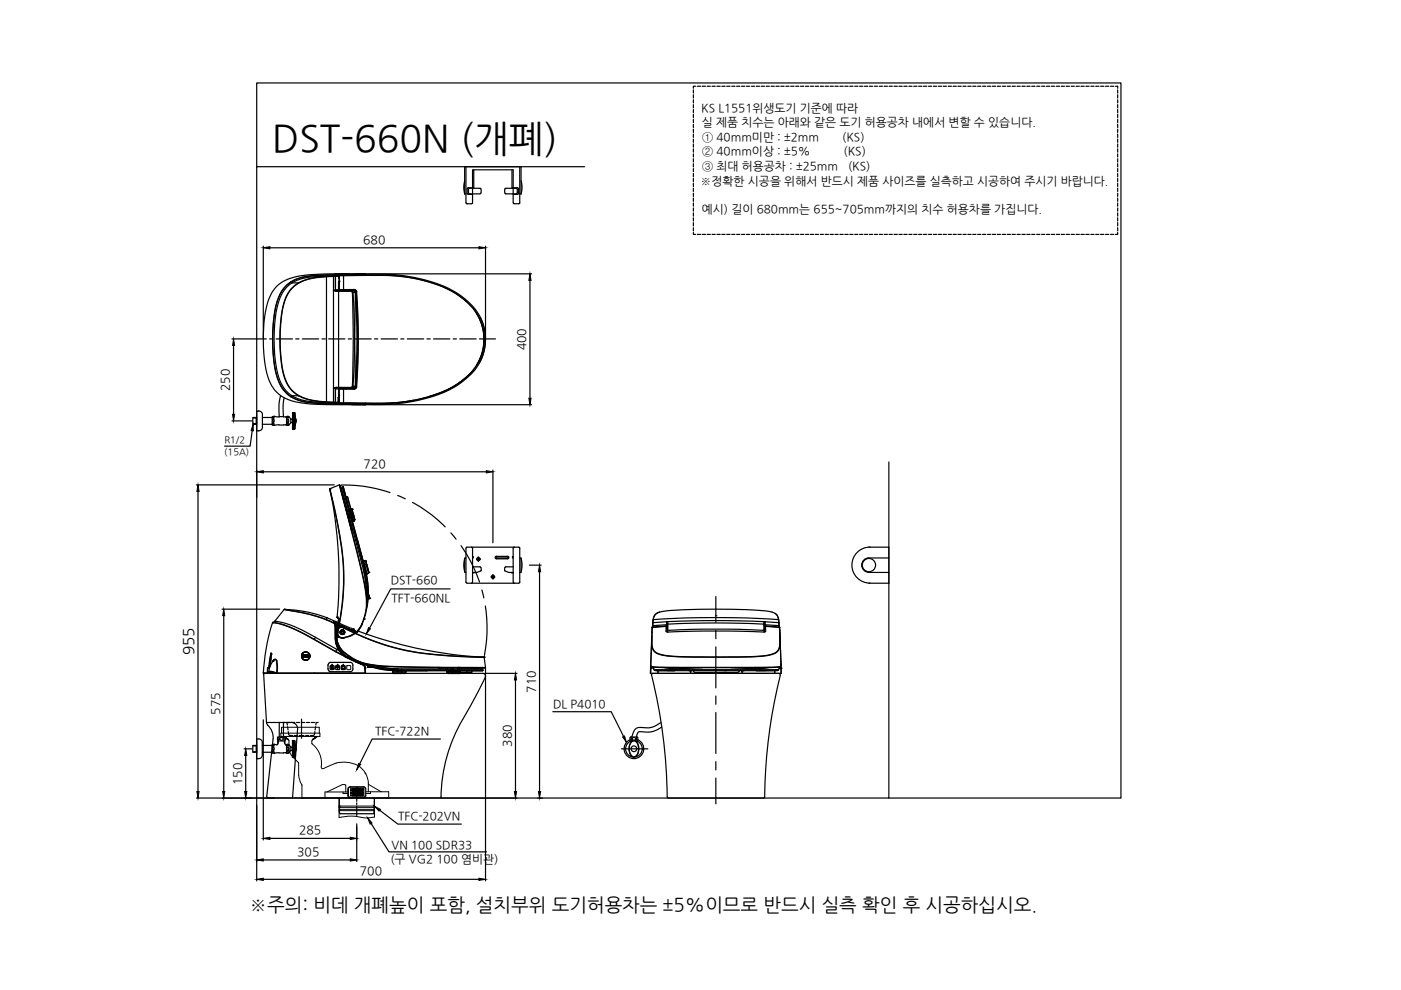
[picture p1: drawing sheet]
<svg xmlns="http://www.w3.org/2000/svg" width="297mm" height="210mm" viewBox="0 0 297 210" stroke-linecap="round" stroke-linejoin="round" font-family="sans-serif">
<!-- layer: 0 -->
<g fill="none" stroke="#000" stroke-width=".25">
<path d="M55.8 52.2v19.6M57.2 52.5h44.3M75.3 58.1h37.4M102.9 52.2v19.6M112.4 59.5v24.9M49.2 71.9h5.3M49.5 73.3v14.5M49.2 89.2h4.3M53.5 91.3l-.5 3.3h-5.4M54.4 99.7v5.8M74.6 85.8h38.1M104.5 99.7v15.4"/>
<path d="M41.6 102.8h29.3M42 104.2v63.6M55.8 100h47.3M72.4 102.8a29.6 29.6 0 0 1 10.3 1.6M84.3 105.1l1.6 .6M87.5 106.5l1.5 .9a29 29 0 0 1 5.4 4.3M95.6 113l1.1 1.3M97.8 115.7l.3 .5a30.9 30.9 0 0 1 3.6 7.2M112.3 119.8h2.4M47.1 129.2h12.2M47.4 130.5v37.3M72.2 133.8v.5"/>
<path d="M72.2 133.7a.5 .5 0 0 0 .1 .7 .5 .5 0 0 0 .7-.1M72.2 133.7a.5 .5 0 0 1 .7-.1 .5 .5 0 0 1 .1 .7M72.3 133.8v.5M72.3 134.1l.3 .2 .2-.2M72.3 134l.3-.2 .2 .2M72.4 133.8v.5M72.4 134.3l.2 .1 .2-.1M72.4 133.8l.2-.1 .2 .1M72.5 133.8l-.2 .3 .3 .2M72.6 133.8l-.3 .1M72.6 133.8l.3 .2-.2 .3M72.7 133.6l-.5 .1"/>
<path d="M72.7 133.8h-.1M72.8 133.8v.5M72.9 134.2l-.5 .1M72.9 134.4l-.4 .1M73 133.8v.2M73 134v.3M95.4 124.9h-12.6l-4.5 8.3M102.2 125.1l.4 1.7M102.9 128.5l.3 2.5a29.3 29.3 0 0 1-.5 8M114.4 121.2v46.6M151.8 126.5v5.4M151.8 133.7v1.7"/>
<path d="M151.8 137.2v8.6M51.8 158.8h1.7M55.8 152.6v25.5M55.9 143.1l.6 10.1h5.2a1.39 1.39 0 0 1 1.4 1.5l-1.1 14.5M56.2 142.8h46.1M56.5 153.2l.1 .2a4.3 4.3 0 0 1 1.3 3.3l-1.4 12.3 .3 .2M61.2 155.7l.3 .3M63.9 152.5v.6M63.9 153.2v.1M63.9 153.4v.5M63.9 154v.1M63.9 154.2v.5"/>
<path d="M63.9 154.9v.1M63.9 155.1v.5M63.9 155.7v.1M63.9 155.9v.6M66.7 155.7l-.4 .3M98.1 152.6a34.5 34.5 0 0 0-4.7 16.5l-.1 .1M102.3 142.7l.5 .3 .1 .7-4.8 8.9M102.8 142.8h6.8M102.9 141.6v45.2M109.3 144.2v23.6M138.1 143.2a115.7 115.7 0 0 1 3.4 25.9l.2 .1M138.5 142.8l-.3 .1-.1 .3"/>
<path d="M140.2 153.2a5.3 5.3 0 0 1-4.7 1 1.54 1.54 0 0 0-1.4 1.5l-.2 .6M140.3 154.2a6.3 6.3 0 0 1-4.8 1l-.3 .3-.3 .8M151.8 147.6v1.7M151.8 151.1v8.6M165.4 143.2a115.8 115.8 0 0 0-3.3 25.9l-20.4 .1M52.1 160.2v7.6M54.4 169.3v17.5M57.2 177.8h17.1M71.9 169.2v1.7h.2M72.1 171.9h-.2l.2 .6h7.1l.1-.5-.1-.1M72.1 171.2h-.2v.4h.2M75.6 174.7v8"/>
<path d="M79.2 171.2h.1l.1 .4h-.2M79.4 169.2l-.1 1.7h-.1M80.5 171.8l3.9 2.9h13.4M93.3 169.2h-51.7M93.5 169.2h16.1M114 169.2h1M151.8 161.5v1.7M151.8 165v5.4M55.8 182.3h18.5M55.8 186.4h45.7"/>
<circle cx="72.6" cy="134" r=".41"/>
<circle cx="72.6" cy="134" r=".33"/>
<circle cx="72.6" cy="134" r=".5"/>
<circle cx="72.6" cy="134" r=".48"/>
<circle cx="75.7" cy="167.4" r=".41"/>
</g>
<g fill="#000" stroke="#000" stroke-width=".21">
<path d="M55.8 52.5l1.4-.2v.5zM101.5 52.3l1.4 .2-1.4 .3zM112.4 58.1l.2 1.4h-.5zM49.5 71.9l.2 1.4h-.4zM49.3 87.8h.4l-.2 1.4zM53.7 90v1.4l-.5-.1zM54.4 100l1.4-.2v.5zM103.1 99.8l1.4 .2-1.4 .3zM112.1 84.4h.5l-.2 1.4zM42 102.8l.2 1.4h-.5zM47.4 129.2l.3 1.3h-.5zM78.1 133.1l.4 .2-.8 1.1z"/>
<path d="M114.4 119.8l.2 1.4h-.4zM109.3 142.8l.2 1.4h-.4zM41.7 167.8h.5l-.2 1.4zM47.2 167.8h.5l-.3 1.4zM51.9 167.8h.4l-.2 1.4zM52.1 158.8l.2 1.4h-.4zM55.8 177.8l1.4-.3v.5zM74.3 177.5l1.3 .3-1.3 .2zM79.4 170.9l1.3 .7-.3 .4zM109.1 167.8h.4l-.2 1.4zM114.2 167.8h.4l-.2 1.4zM54.4 182.3l1.4-.2v.5z"/>
<path d="M54.4 186.4l1.4-.2v.5zM74.3 182.1l1.3 .2-1.3 .3zM101.5 186.2l1.4 .2-1.4 .3z"/>
</g>
<!-- layer: 4 -->
<g fill="none" stroke="#000" stroke-width=".25">
<path d="M98.5 38.3l-.2 1.4 .2 1.4M98.8 35.3v7.7l.2 .2h1l.2-.2v-7h8.6v7l.2 .2 1.1-.1 .1-7.8M100.4 36v3.8l-1.3 .1-.1 1.1M108.5 36v3.8l1.4 .1v1.1M110.5 38.3l.2 1.4-.2 1.4M98.5 41.1v-5.8h12v5.8M98.5 41.1h.3M99.1 41l.2 .2M99.3 41.2h.9M99.3 40.9v-.8l.2-.2h2.3l.2 .4-.1 .7-.1 .1M99.3 40.9l.2 .2M99.5 41.1h2.3"/>
<path d="M107.2 41.1h2.3M108.8 41.2h.9M109.7 40.9l-.1-.9-2.4-.1-.1 .1-.1 .7 .2 .4M109.7 40.9l-.2 .2M109.9 41l-.2 .2M110.2 41.1h.3M53.6 88.6v1.3M54.3 88.5v1.5M54.4 90l-.8-.1 .8 .1M54.4 88.5l-.8 .1 .8-.1M54.4 88.6v1.3M54.8 87.2h-.4v4.1h.4"/>
<path d="M54.9 87.1h.1M54.9 91.3h.1M54.9 87.1a.74 .74 0 0 1 .7 .8l.1 2.7a.77 .77 0 0 1-.8 .7M55.6 88.5h2.1M55.6 90h2.1M57.7 90h.1M57.7 90.1l.3 .1 1.2-.1M57.8 90.1l.2-.4 .1 .5M57.9 88.9a.33 .33 0 0 1 .2 .3 .33 .33 0 0 1-.2 .3zM58.1 88.3l-.1 .4-.2-.4M58.2 88.3a.35 .35 0 0 0-.5 .3v1.5v-.1M59.5 83.9l-.3 1.6v2.9l-1-.1"/>
<path d="M60.1 88.4h-.9M60.1 88.4h.7M60.2 84.3l-.2 2 .1 2.1M60.5 90.1h-1.3M60.8 88.3v1.8h-.3M60.8 88.4l.4-.1 .5 .5M60.9 88.3l.1 .3 .2-.3M61 88.9a.32 .32 0 0 1 .2 .3 .32 .32 0 0 1-.2 .3zM61.2 90.1l-.2-.3-.1 .4M61.7 88.9v.7h.3M61.7 88.8v.1M61.7 89.6h.1"/>
<path d="M61.7 88.9h.3M61.7 89.6l-.5 .5h-.4M62 87.5l.1 3.5zM62.1 88.5h.3M62.1 90.1h.3M62.1 88.4h.3M62.1 90.3h.3M62.1 90.4h.3M62.1 87.9h.3M62.1 87.8h.3M62.1 87.7h.3M62.1 87.5h.3"/>
<path d="M62.1 87.6h.3M62.1 90.2h.3M62.1 89.7h.3M62.1 89.8h.3M62.1 89.9h.3M62.1 90h.3M62.1 89.3h.3M62.1 89.4h.3M62.1 89.5h.3M62.1 89.6h.3M62.1 89.2h.3M62.1 89.1h.3"/>
<path d="M62.1 89h.3M62.1 88.9h.3M62.1 88.8h.3M62.1 88.7h.3M62.1 88.6h.3M62.1 88.3h.3M62.1 88.2h.3M62.1 88.1h.3M62.1 88h.3M62.1 90.6h.3M62.1 90.7h.3M62.1 90.8h.3"/>
<path d="M62.1 91h.3M62.1 90.9h.3M62.1 90.5h.3M62.2 87.5h.1M62.2 91h.1M62.4 87.5l.1 3.4M62.4 87.5v3.5M62.5 87.5l.2 1.4a3.2 3.2 0 0 1-.3 2v.1M62.6 88.6l.2 .6-.2 .6M98.5 118.4l-.2 1.4 .2 1.4M98.8 118.3h-.3v3.1h.3M98.9 116.1h11.2v7.5h-11.2z"/>
<path d="M100 116l.2 .2v7.2l-.2 .2M100.2 118h.1v.3h-.1M105.2 118.1h2.4M105.2 118.1l-.1 .1 .1 .1 2.4 .1M107.6 118l-2.4-.1-.2 .3 .2 .3h2.4M107.6 118.1l.2 .1-.2 .1M107.6 117.9l.3 .3-.3 .3M108.8 118h-.1v.3h.1M109 116l-.2 .2v7.2l.2 .2M110.2 118.3h.3v3.1h-.3M110.5 118.4l.2 1.4-.2 1.4M184.2 116h4.3v7.7h-4.3"/>
<path d="M184.2 118.3h4.3M184.2 118.3a1.53 1.53 0 0 0-1.5 1.5 1.53 1.53 0 0 0 1.5 1.5M184.4 116a3.8 3.8 0 0 0-3.8 3.8 3.8 3.8 0 0 0 3.8 3.8M100.2 120.2h1.6l.2 .1v.4l-.1 .3-.8 .4h-.9M100.5 121.4l-.3 .1M107 120.9l.9 .5h.9M108.5 121.4l.3 .1M108.8 120.2h-1.7l-.1 .7M184.2 121.4h4.3M53.6 159.4l.8 .1M54.3 158.1v1.4M54.4 158.1h-.8"/>
<path d="M54.4 158.1h-.8v1.3l.8 .1M55.6 159.5h2.1M55.6 158.1h2.1M55.6 157.5v2.6M55.6 157.4a.88 .88 0 0 0-1.2-.7v4.2a.94 .94 0 0 0 1.2-.8M57.7 159.5h.1M57.7 159.6l.5 .1M57.8 159.7l.2-.4 .1 .4M57.9 158.4a.33 .33 0 0 1 .2 .4 .33 .33 0 0 1-.2 .3zM58.1 157.8l-.1 .5-.2-.4M58.2 157.8a.35 .35 0 0 0-.5 .3v1.4M58.9 156.4l.2 .3-.2 .3"/>
<path d="M58.9 157.6v-.5h1.5v.7l.3 .1M58.9 156.3h.3M58.9 157.6l-.2 .3-.5-.1M58.9 156.3l-.1 .5 .1 .3M59 157.1l-.1 .3M59 157.4l-.1 .1M59.2 159.6l-1 .1M59.2 153.2v3.1h1.2l.1 .5-.1 .3M60.1 153.2v3.1M60.3 157.1l.1 .3M60.3 157.4l.1 .1M60.5 156.4l-.3 .3 .3 .3"/>
<path d="M60.5 159.6h.3M60.5 159.6h-1.3M60.6 157.9l.1 .1M60.7 159.6h.1M60.7 158h.1M60.7 159.6h-.1M60.8 157.9l-.1 .1M60.8 157.8l.2 .4 .2-.4M60.9 158.4a.32 .32 0 0 1 .3 .4 .32 .32 0 0 1-.3 .3zM61.2 159.7l-.2-.4-.2 .4M61.7 158.4a.69 .69 0 0 0-.9-.5v1.7a.79 .79 0 0 0 .9-.5M61.7 158.4v.7h.3"/>
<path d="M61.7 158.4h.3M62.1 157h-.1v3.5h.1M62.1 159.4h.3M62.1 158.1h.3M62.1 159.5h.3M62.1 159.6h.3M62.1 158h.3M62.1 157v3.5M62.1 159.9h.3M62.1 157.4h.3M62.1 157.3h.3M62.1 157.2h.3"/>
<path d="M62.1 157.1h.3M62.1 159.7h.3M62.1 159.8h.3M62.1 159.2h.3M62.1 159.3h.3M62.1 158.8h.3M62.1 158.9h.3M62.1 159h.3M62.1 159.1h.3M62.1 158.7h.3M62.1 158.6h.3M62.1 158.5h.3"/>
<path d="M62.1 158.4h.3M62.1 158.3h.3M62.1 158.2h.3M62.1 157.8h.3M62.1 157.9h.3M62.1 157.7h.3M62.1 157.6h.3M62.1 157.5h.3M62.1 160h.3M62.1 157h.1M62.4 157l.1 .1v3.4h-.1M62.4 157v3.5"/>
<path d="M62.5 157.1l.2 1.7-.2 1.6M62.6 158.2l.2 .6-.2 .6M131.7 158.8h5.7M133.6 156.9a2.08 2.08 0 0 0-.8 3.1 2.08 2.08 0 0 0 3.2 0 2.08 2.08 0 0 0-.7-3.1M133.6 156.4l.3 .3-.3 .3M133.7 157.1l-.1-.3 .1-.5h1.4l.1 .5-.1 .3M133.8 157.1h.1M133.8 157.3a.81 .81 0 0 1 .9-.3 .81 .81 0 0 1 .6 .7 2.36 2.36 0 0 1-.6 2.7 1.01 1.01 0 0 1-1.3-1.1 2.54 2.54 0 0 1 .4-2zM133.8 157.1l-.1 .1M133.9 157.4a.77 .77 0 0 1 .8-.3 .77 .77 0 0 1 .5 .7 2.18 2.18 0 0 1-.6 2.6 1.5 1.5 0 0 1-1.2-2zM135 157.1l.1 .1M135 157.1h.1"/>
<path d="M135.2 156.4l-.3 .3 .3 .3M62.1 160.1h.3M62.1 160.2h.3M62.1 160.3h.3M62.1 160.5h.3M62.1 160.4h.3M62.1 160.5h.1"/>
<circle cx="101.4" cy="118.5" r=".35"/>
<circle cx="101.4" cy="118.5" r=".18"/>
<circle cx="184.2" cy="119.8" r="1.41"/>
<circle cx="104.5" cy="122.3" r=".35"/>
<circle cx="104.5" cy="122.3" r=".18"/>
<circle cx="59.6" cy="156.7" r=".34"/>
<circle cx="134.4" cy="156.7" r=".34"/>
<circle cx="134.4" cy="158.8" r="1.77"/>
<circle cx="134.4" cy="158.8" r=".6"/>
</g>
<!-- layer: 1 -->
<g fill="none" stroke="#000" stroke-width=".25">
<path d="M61.6 59.8a7.8 7.8 0 0 0-3.2 5.5 34.6 34.6 0 0 0 .4 14.9 6.9 6.9 0 0 0 2.8 3.9M61.6 59.8h.1M61.7 59.8l.2 .2M61.7 59.8a7.7 7.7 0 0 0-3.3 5.5 34.5 34.5 0 0 0 .5 14.9 7.1 7.1 0 0 0 2.8 3.9M61.9 60a7.5 7.5 0 0 0-3.2 5.4 32.7 32.7 0 0 0 .7 15.4 6.6 6.6 0 0 0 2.5 3.1M63.3 60a7.1 7.1 0 0 0-3.4 5.4 35 35 0 0 0 .4 14.7 6.6 6.6 0 0 0 3 3.8M63.3 60h.1M63.3 60h-1.4M69.2 58.6v.1M69.2 58.6l-3.7 .5-2.2 .9M69.2 58.7l-3.7 .5-2.2 .8M69.2 58.7v26.5"/>
<path d="M70.7 58.5v.1M70.7 58.6l-1.5 .1M70.7 58.6v26.7M71 58.5l-1.8 .1M71.1 58.5v.1M71.1 58.5h.1M71.1 58.5h-.1M71.1 58.1h.8zM71.1 58.6h-.4M71.1 58.6v2.9M71.1 58.1h.7M71.1 58.6h.1"/>
<path d="M71.1 58.6v2.8M71.1 58.2l.1 .1M71.1 58.1h.8M71.2 58.3h-2.4a13.5 13.5 0 0 0-7.1 1.5M71.2 58.3l.1 .2M71.2 58.1h.8h-.1M71.2 58.1h-.1h.8M71.3 58.5h-2.4a13.5 13.5 0 0 0-7 1.5M71.3 58.5h.1M71.3 58.5l.7 .1M71.3 58.5l-.2 .1M71.3 58.5h-.2"/>
<path d="M71.3 58.4l1.5 .1M71.4 58.3h.1M71.4 58.3l-.1 .2M71.8 59.7h.1M71.8 59.8h.1M71.8 59.7v1.6M71.8 59.7v.1M71.8 58.9l.1 .1M71.8 58.6v.3M71.8 58.9h.1M71.9 58.1h.1h-.9h.8M71.9 58.1h.1"/>
<path d="M71.9 58.1h.1h-.8M71.9 58.1h-.8M71.9 59.6h.1M71.9 59.6l-.1 .1M72 58.6l-.1 2.8M72 58.1h.1M72.1 58.1h.4zM72.1 58.1h.4M72.1 58.1h.1M72.1 58.1h.4h-.4h.1M72.2 58.1h.3M72.7 58.1h.3z"/>
<path d="M72.8 58.4h.1M72.8 58.1h.2M72.8 58.1h.2zM72.8 58.1h.2h-.3h.2M72.8 58.5v2.9M73 58.1h.9zM73.1 58.1l.7 .1M73.1 58.1h.8M73.3 58.2h.1M73.3 58.2l-2.1 .1M73.8 58.1h.1M73.8 58.1h-.8h.2"/>
<path d="M73.9 58.1h.1M75.3 58.4a57.9 57.9 0 0 1 12.3 .5 22.1 22.1 0 0 1 12 5.7 10.6 10.6 0 0 1-1.8 16.3 27.9 27.9 0 0 1-14.1 4.5l-10.9 .1M75.3 58.2l-3.9 .1M75.3 58.4l-2.5 .1M75.3 58.4a55.9 55.9 0 0 1 12.3 .6 21.3 21.3 0 0 1 12.7 6.4 10.5 10.5 0 0 1-2.5 15.4 27.7 27.7 0 0 1-14.1 4.6h-10.9M75.3 58.4h-3.9M75.3 58.2a49.6 49.6 0 0 1 13.8 .9 19.6 19.6 0 0 1 11.9 6.7 10.4 10.4 0 0 1 1.9 6.1M75.3 58.2v.2M76.8 58.1h.1M77.4 58.1h.1M77.4 58.1v.1M77.4 58.1l-5.2 .1a38.9 38.9 0 0 0-8.8 .8l-1.8 .8"/>
<path d="M77.4 58.1h-4.7a35.8 35.8 0 0 0-11.5 1 7.3 7.3 0 0 0-4.8 6.3 31.8 31.8 0 0 0 .7 15.3 7.3 7.3 0 0 0 6.3 4.6l4.1 .4 9.9 .1M63.3 60a7 7 0 0 0-3.3 5.4 35.1 35.1 0 0 0 .4 14.7 6.5 6.5 0 0 0 2.9 3.8M70.7 61.5l.6 .2M70.7 61.5l.6 .3M71.1 61.5h-.4M71.1 61.4v.1M71.1 61.5l.2 .2M71.1 61.4l.2 .2M71.3 61.7h.5M71.3 61.7v.1M71.3 61.8h.5M71.3 61.7h.1"/>
<path d="M71.8 61.7v.1M71.8 61.3h.1M71.8 61.2h.1M71.8 61.2l.1 .1M71.8 61.8v20.3h-.5M71.8 61.4h-.7M71.9 61.4h.1M71.9 61.4l.1 .1M71.9 61.4h.9M71.9 60.2v1.2M72 61.5h1.2M72 61.5h3.1l.3 .1 .1 .2"/>
<path d="M72.1 61.6l-.8 .1M72.1 61.5v.2M72.8 61.4v.1M72.8 61.4h2.5l.3 .4M73.1 61.6h.8M73.1 61.5v.2M73.8 61.5l.1 .1M74.4 61.7h.1M74.4 61.7l.3 .1 .2 .2M74.4 61.7h-2.6M74.4 61.7l.3 .3M74.4 61.7l-2.6 .1"/>
<path d="M74.7 62l.2 9.9-.2 10M74.7 62h.2M74.9 62a167.1 167.1 0 0 1 0 19.9M75 61.6l-.6 .1M75 61.6l.3 .4M75 61.6h.1M75 61.4l.1 .2M75 61.6l.4 .3M75.1 61.6l.3 .3M75.1 61.6h-.1M75.1 61.6h-1.2M75.1 61.4h.1"/>
<path d="M75.3 62l-.1 9.9 .2 10M75.3 62h-.4M75.3 62h.1M75.4 62l.3 9.9-.3 10M75.4 61.9v.1M75.4 62a124.3 124.3 0 0 1 0 19.9M75.4 61.9a128.5 128.5 0 0 1 0 20.1v-.1M75.5 61.8a150.7 150.7 0 0 1 0 20.2M75.5 61.9h.1M75.6 61.8a142.1 142.1 0 0 1 0 20.2M75.6 61.8h-.1M99.6 79.3a18.6 18.6 0 0 1-8.5 4.7"/>
<path d="M101 66.4a10.2 10.2 0 0 1 0 11M101.9 67.4a10.6 10.6 0 0 1 1 4.5M102.9 71.9a9.8 9.8 0 0 1-1.3 5.1M102.9 71.9a10.7 10.7 0 0 1-4.7 8.9 27.7 27.7 0 0 1-14.1 4.8l-4.5 .2-8.2-.3M61.6 84.1a13.2 13.2 0 0 0 7.1 1.5l2.4 .1M61.7 84.1a11.3 11.3 0 0 0 5.9 1.4l3.6 .1M61.7 84.1h-.1M61.9 83.9l-.2 .2M61.9 83.9a11.4 11.4 0 0 0 5.9 1.4l3.5 .1M61.9 83.9h1.4M63.3 83.9l2.2 .9 3.7 .5M63.3 83.9l2.2 .8 3.7 .5"/>
<path d="M63.3 83.9h.1M69.2 85.3l1.9 .1M69.2 85.2v.1M69.2 85.2l1.5 .1M70.7 82.4h.4M70.7 85.3h.4M70.7 85.3h.1M71.1 85.4h.2M71.1 85.4h.1M71.1 82.4h.1M71.1 82.4v2.9M71.1 85.3h.1"/>
<path d="M71.1 85.7l6.3 .1M71.1 85.3h.2M71.1 82.4l.7 .1M71.1 85.3v.1M71.2 85.6l-.1 .1M71.2 85.6l2.1 .1M71.3 82.2h.1M71.3 82.2l-.6 .2M71.3 82.2h.5M71.3 82.1v.1M71.3 82.1l-.6 .3M71.3 85.4l-.1 .2"/>
<path d="M71.3 82.2l-.2 .2M71.3 82.2l.7 .1M71.3 85.3v.2M71.4 85.4v.1M71.4 85.5h.1M71.4 85.5v.1M71.8 84.2v1.1M71.8 82.2h2.6M71.8 83.8h.1M71.8 82.4h.1M71.8 82.6h.1M71.8 82.4l.1 .1"/>
<path d="M71.8 82.4v1.5l.1 .2M71.8 83.9h.1M71.8 83.8v.1M71.9 82.5h.1M71.9 82.5l.1 2.8M71.9 82.5h.9M71.9 82.3h.1M71.9 82.3l2.1 .1M71.9 82.3l-.1 .1M71.9 83.9h-.1M71.9 84.2h-.2v1.1M71.9 85.3h-.6"/>
<path d="M72 82.4l-.1 .1M72 82.4h3.1M72 82.3h1.2M72 82.4h1.7M72 82.2v.1M72.8 82.4v.1M72.8 85.5h-1.4M72.8 85.4h-1.5M72.8 82.5v2.9M72.9 85.4l-.1 .1M73.2 82.3h.7M73.2 82.2v.1"/>
<path d="M73.8 85.7h.1M73.9 82.3h1M73.9 82.3h.1M74.1 82.3l.1 .1M74.4 82.2l.6 .1M74.4 82.1v.1M74.4 82.1l-2.6 .1M74.7 81.9h.2M74.7 81.9l-.3 .2M74.9 81.9h.4l-.3 .4M74.9 81.9l-.2 .2-.3 .1M74.9 82.3h-1.7"/>
<path d="M74.9 82.3h-1.6M75 82.3h.1M75.1 82.4v.1M75.4 81.9h.1M75.4 81.9l-.4 .4M75.4 82.3l-1.2 .1M75.4 82v.1M75.5 82h.1M75.5 82l-.5 .3v.1M75.5 82l-.4 .4M75.5 81.9l-.6 .4M75.6 82l-.1 .4-.4 .1h-2.3"/>
<path d="M76.9 85.7h-.1M76.9 85.5h.1M77.4 85.5h.1M77.4 85.7v.1M77.5 85.7h.1M77.5 85.7l-.1 .1M77.5 85.5h.1M87.7 84.9a67.4 67.4 0 0 1-14.5 .5M101 118.6h.8M101.4 118v1M104.1 122.3h.8M104.5 121.8v1"/>
<path d="M138.2 135.5l-.2 7.3M138.2 134v.1M138.2 133.1v.7a9.1 9.1 0 0 0 .3 4.1 4.1 4.1 0 0 0 3.3 1.2l8.4 .2a76.2 76.2 0 0 0 12.9-.4 2.31 2.31 0 0 0 2.3-2.7v-1.9M138.2 133v.1M138.3 132.9l-.1 .1M138.3 133.1a11.9 11.9 0 0 0 .2 4.6 2.86 2.86 0 0 0 2.3 1.2 158.6 158.6 0 0 0 22 0 2.48 2.48 0 0 0 2.5-1.7v-3M138.3 132.9v.2M138.3 133.1h-.1M138.4 132.1v.8M138.4 132.7v.2M138.4 132.6h.1M138.5 131.4l-.1 .7"/>
<path d="M138.5 132l-.1 .7M138.5 132l-.1 .1M138.5 131.4v.6M138.5 131.4a2.01 2.01 0 0 1 2.4-1.8 135.1 135.1 0 0 1 22.3 .1 1.81 1.81 0 0 1 1.8 1.7M138.5 131.4h.1M138.5 131.4a198 198 0 0 1 26.5 0M138.7 130.6l-.2 .8M139.8 129.8l-.7 .3-.4 .5M141.2 132.8l-2.9 .1M141.2 132.8v1l.3 .2a321.8 321.8 0 0 1 20.8-.1v-1.1M141.2 132.8l-2.9 .3M141.3 132.7v.1"/>
<path d="M141.3 132.5l.1 1.5M141.3 132.5l-2.9 .2M141.3 131.8l.2 .3v1.9M141.3 131.8v.7M141.3 131.8l.3 .2v.3M141.3 131.8a214.5 214.5 0 0 1 20.9 0M141.3 131.8l-2.8 .2M141.5 132.4h-.2M141.6 132.3l.1 1.3a255.6 255.6 0 0 1 20.3 0v-1.3M141.6 132.3a204.2 204.2 0 0 1 20.4 0M151.8 130.6h.1M162 132.5h.2"/>
<path d="M162.2 131.8l-.2 .3v1.9M162.2 131.8v.7M162.2 131.8l-.2 .2v.3M162.2 131.8l2.9 .2M162.2 132.5v1.5M162.2 132.5l2.9 .2M162.3 132.8l3 .1 .1 1.4M162.3 132.8l3 .3M162.3 132.8l-.1 .1M162.3 132.7l-.1 .2M164.3 130l.5 .5M164.8 130.6l.3 .8"/>
<path d="M165 131.4l.1 .6M165 131.4h.1M165.1 132v.7M165.1 131.4l.1 1.5M165.1 132l.1 .1M165.1 132.7v.2M165.1 132.6h.1M165.3 133.1l.1 1.2M165.3 132.9v.2M165.3 133.1h.1M165.3 133.5l.1 3.6M165.4 134.3l.2 6.4a.39 .39 0 0 1-.3 .6l-5.7 .2h-16.2a23.1 23.1 0 0 1-5.4-.3l.2-6.3"/>
<path d="M165.5 137.8v1.5M165.6 139.6v2.1M56.2 142.7l-.3 .4M60.2 156.1l.9 .7-.9-.6M66.3 156.8l.9-.6-.9 .6M67.2 156.2l-.9 .6M138 142.8h27.6M138 141.7h.6M138 141.3v.4M138 141.7v1.1M138 141.6v.1M138.6 141.9l.4 .3h25.7l.4-.3"/>
<path d="M139.2 142.2h3.9M139.3 142h.1M139.5 142.2l.1 .5M139.5 142.2h.1M140.7 141.5a35.4 35.4 0 0 0 8.3 .1M146.1 142.2h.5h-.5M146.5 142.2l-.2 .5M147 142.2l.3 .4h9.1l.4-.4M153.5 142.2h.6M157.3 142.2l.2 .5M157.3 142.2h.3M157.7 142.2h-.5h.6"/>
<path d="M160.3 142.2h4.2M163 141.5a34.8 34.8 0 0 1-8.1 .1M164.3 142.2l-.2 .5M164.6 142h.1M165.2 141.7h.4M165.2 141.4a.43 .43 0 0 1-.1 .5 .43 .43 0 0 1-.5 .1h-25.8l-.2-.1-.1-.4M165.5 141.3l.1 .4M165.6 141.7v1.1M165.6 141.6v.1M165.6 141.2v.1a26.5 26.5 0 0 1-6.5 .3h-16.7a13.9 13.9 0 0 1-4.4-.3v-.1M165.6 140.7v.4M165.6 141.7h.1"/>
<path d="M77.5 163.9v.1"/>
<circle cx="74.8" cy="167.3" r=".1"/>
<circle cx="74.8" cy="168.3" r=".1"/>
<circle cx="74.8" cy="167.7" r=".1"/>
<circle cx="74.8" cy="168.7" r=".1"/>
<circle cx="74.8" cy="168" r=".1"/>
<circle cx="75.2" cy="167.3" r=".1"/>
<circle cx="75.2" cy="167.7" r=".1"/>
<circle cx="75.2" cy="168" r=".1"/>
<circle cx="75.2" cy="168.3" r=".1"/>
<circle cx="75.2" cy="168.7" r=".1"/>
<circle cx="75.6" cy="168" r=".1"/>
<circle cx="75.6" cy="168.7" r=".1"/>
<circle cx="75.6" cy="168.3" r=".1"/>
<circle cx="75.6" cy="167.3" r=".1"/>
<circle cx="75.6" cy="167.7" r=".1"/>
<circle cx="76.1" cy="167.7" r=".1"/>
<circle cx="76.1" cy="167.3" r=".1"/>
<circle cx="76.1" cy="168.3" r=".1"/>
<circle cx="76.1" cy="168" r=".1"/>
<circle cx="76.1" cy="168.7" r=".1"/>
<circle cx="76.5" cy="168.3" r=".1"/>
<circle cx="76.5" cy="167.3" r=".1"/>
<circle cx="76.5" cy="168" r=".1"/>
<circle cx="76.5" cy="168.7" r=".1"/>
<circle cx="76.5" cy="167.7" r=".1"/>
<circle cx="76.9" cy="168" r=".1"/>
<circle cx="76.9" cy="168.3" r=".1"/>
<circle cx="76.9" cy="168.7" r=".1"/>
<circle cx="76.9" cy="167.7" r=".1"/>
<circle cx="76.9" cy="167.3" r=".1"/>
</g>
<!-- layer: CENTER -->
<g fill="none" stroke="#000" stroke-width=".25">
<path d="M54.4 71.9h2.1M57.2 71.9h.6M58.5 71.9h3.5M62.7 71.9h.7M64.1 71.9h3.5M68.3 71.9h.7M69.7 71.9h3.4M73.8 71.9h.7M75.2 71.9h3.5M79.4 71.9h.7M80.8 71.9h3.5M85 71.9h.6"/>
<path d="M86.3 71.9h3.5M90.5 71.9h.7M91.9 71.9h3.5M96.1 71.9h.7M97.5 71.9h3.5M101.6 71.9h.7M103 71.9h2.1"/>
</g>
<!-- layer: 3 -->
<g fill="none" stroke="#000" stroke-width=".25">
<path d="M147 19.1v.6M147.5 18.3h-.5v.4M147.8 18.3h.7M148.9 18.3h.7M149.9 18.3h.7M151 18.3h.6M152 18.3h.7M153 18.3h.7M154.1 18.3h.7M155.1 18.3h.7M156.2 18.3h.7M157.2 18.3h.7"/>
<path d="M158.2 18.3h.7M159.3 18.3h.7M160.3 18.3h.7M161.4 18.3h.7M162.4 18.3h.7M163.5 18.3h.7M164.5 18.3h.7M165.6 18.3h.7M166.6 18.3h.7M167.6 18.3h.7M168.7 18.3h.7M169.7 18.3h.7"/>
<path d="M170.8 18.3h.7M171.8 18.3h.7M172.9 18.3h.7M173.9 18.3h.7M174.9 18.3h.7M176 18.3h.7M177 18.3h.7M178.1 18.3h.7M179.1 18.3h.7M180.2 18.3h.7M181.2 18.3h.7M182.3 18.3h.7"/>
<path d="M183.3 18.3h.7M184.3 18.3h.7M185.4 18.3h.7M186.4 18.3h.7M187.5 18.3h.7M188.5 18.3h.7M189.6 18.3h.7M190.6 18.3h.7M191.6 18.3h.7M192.7 18.3h.7M193.7 18.3h.7M194.8 18.3h.7"/>
<path d="M195.8 18.3h.7M196.9 18.3h.6M197.9 18.3h.7M198.9 18.3h.7M200 18.3h.7M201 18.3h.7M202.1 18.3h.7M203.1 18.3h.7M204.2 18.3h.6M205.2 18.3h.7M206.2 18.3h.7M207.3 18.3h.7"/>
<path d="M208.3 18.3h.7M209.4 18.3h.7M210.4 18.3h.7M211.4 18.3h.7M212.5 18.3h.7M213.5 18.3h.7M214.6 18.3h.7M215.6 18.3h.7M216.7 18.3h.7M217.7 18.3h.7M218.7 18.3h.7M219.8 18.3h.7"/>
<path d="M220.8 18.3h.7M221.9 18.3h.7M222.9 18.3h.7M224 18.3h.7M225 18.3h.7M226 18.3h.7M227.1 18.3h.7M228.1 18.3h.7M229.2 18.3h.7M230.2 18.3h.7M231.3 18.3h.7M232.3 18.3h.7"/>
<path d="M233.3 18.3h.7M234.4 18.3h.7M235.4 18.3h.7M236.5 18.3h.5v.4M237 19.1v.6M54.4 35.3v-17.7h183.3v151.6h-49.2M147 20.1v.7M147 21.1v.7M147 22.2v.7M147 23.2v.7M147 24.3v.7M147 25.3v.7"/>
<path d="M147 26.4v.7M147 27.4v.7M147 28.4v.7M147 29.5v.7M147 30.5v.7M147 31.6v.7M147 32.6v.7M147 33.7v.7M147 34.7v.7M147 35.7v.7M147 36.8v.7M147 37.8v.7"/>
<path d="M147 38.9v.7M147 39.9v.7M237 20.1v.7M237 21.1v.7M237 22.2v.7M237 23.2v.7M237 24.3v.7M237 25.3v.7M237 26.4v.7M237 27.4v.7M237 28.4v.7M237 29.5v.7"/>
<path d="M237 30.5v.7M237 31.6v.7M237 32.6v.7M237 33.7v.7M237 34.7v.7M237 35.7v.7M237 36.8v.7M237 37.8v.7M237 38.9v.7M237 39.9v.7M147 49.3v.4h.5M147 41v.7"/>
<path d="M147 42v.7M147 43v.7M147 44.1v.7M147 45.1v.7M147 46.2v.7M147 47.2v.7M147 48.3v.7M147.8 49.7h.7M148.9 49.7h.7M149.9 49.7h.7M151 49.7h.6M152 49.7h.7"/>
<path d="M153 49.7h.7M154.1 49.7h.7M155.1 49.7h.7M156.2 49.7h.7M157.2 49.7h.7M158.2 49.7h.7M159.3 49.7h.7M160.3 49.7h.7M161.4 49.7h.7M162.4 49.7h.7M163.5 49.7h.7M164.5 49.7h.7"/>
<path d="M165.6 49.7h.7M166.6 49.7h.7M167.6 49.7h.7M168.7 49.7h.7M169.7 49.7h.7M170.8 49.7h.7M171.8 49.7h.7M172.9 49.7h.7M173.9 49.7h.7M174.9 49.7h.7M176 49.7h.7M177 49.7h.7"/>
<path d="M178.1 49.7h.7M179.1 49.7h.7M180.2 49.7h.7M181.2 49.7h.7M182.3 49.7h.7M183.3 49.7h.7M184.3 49.7h.7M185.4 49.7h.7M186.4 49.7h.7M187.5 49.7h.7M188.5 49.7h.7M189.6 49.7h.7"/>
<path d="M190.6 49.7h.7M191.6 49.7h.7M192.7 49.7h.7M193.7 49.7h.7M194.8 49.7h.7M195.8 49.7h.7M196.9 49.7h.6M197.9 49.7h.7M198.9 49.7h.7M200 49.7h.7M201 49.7h.7M202.1 49.7h.7"/>
<path d="M203.1 49.7h.7M204.2 49.7h.6M205.2 49.7h.7M206.2 49.7h.7M207.3 49.7h.7M208.3 49.7h.7M209.4 49.7h.7M210.4 49.7h.7M211.4 49.7h.7M212.5 49.7h.7M213.5 49.7h.7M214.6 49.7h.7"/>
<path d="M215.6 49.7h.7M216.7 49.7h.7M217.7 49.7h.7M218.7 49.7h.7M219.8 49.7h.7M220.8 49.7h.7M221.9 49.7h.7M222.9 49.7h.7M224 49.7h.7M225 49.7h.7M226 49.7h.7M227.1 49.7h.7"/>
<path d="M228.1 49.7h.7M229.2 49.7h.7M230.2 49.7h.7M231.3 49.7h.7M232.3 49.7h.7M233.3 49.7h.7M234.4 49.7h.7M235.4 49.7h.7M237 49.3v.4h-.5M237 41v.7M237 42v.7M237 43v.7"/>
<path d="M237 44.1v.7M237 45.1v.7M237 46.2v.7M237 47.2v.7M237 48.3v.7M93.4 156.7h-14.5l-2.6 5.2M117.2 150.9h12.4l2.6 5.2M78.7 174.6l3.8 6h20.7"/>
</g>
<path d="M132 156.3l.4-.3 .4 1.4zM76.1 161.9l.4 .2-.9 1.1zM78 173.4l.9 1.1-.4 .2z" fill="#000" stroke="#000" stroke-width=".21"/>
<!-- layer: CEN -->
<path d="M75.6 167.9v2M75.6 170.2v.4M75.6 170.9v2.1" fill="none" stroke="#000" stroke-width=".25"/>
<!-- layer: 0 -->
<g fill="none" stroke="#000" stroke-width=".21">
<path d="M59.5 155.4h8.3v.7h-8.3zM59.7 155.4v-1.2h8v1.2M60.2 156.1l1 .9 .1 1.7M61.3 158.7l.1 .8a5.1 5.1 0 0 0 1.9 2.2l.1 3.1 .6 1.7M66.1 157.1v.5M66.1 157.6a5.7 5.7 0 0 1 2 5.2l.1 .1a1.3 1.3 0 0 0 1.3-.4l1.8-.7M67.2 156.1l-.9 .7-.2 .3M64 166.5v2.7h18.4v-1.3h-4.8M69.3 167.9l3.3-1.6 .6 .1 .1 1.5M71.3 161.8a5.2 5.2 0 0 1 6.7 3.6l.1 .7M71.9 169.2v4.1a11.9 11.9 0 0 1 5.6 .1l1.9-.2v-4M71.9 171.1v.1"/>
<path d="M71.9 171.8v.1M71.9 170.9h.1M71.9 171.2h.1M71.9 170.9h7.5M71.9 171.6h.1M72.1 171.6h7.1M72.1 171.9h7.1M72.7 167.9v.4h1M73.7 167.9h-4.8v1.3M73.9 167.2l.3-.3h2.9h.2l.1 .3M73.9 168.7l.3 .3h2.9l.3-.3M73.9 167.3v1.4"/>
<path d="M74.2 169.2l-.3-.2-.2-.3 .1-1.4 .2-.4 .2-.1 3.1 .1 .3 .4v1.4l-.3 .4-.2 .1M77.4 167.3v1.4M78.1 166.1v1.8M78.1 166.3l2.7 1.6M78.6 167.9v.4h-1M79.4 171.6h.1M79.4 171.1l-7.5 .1M79.4 171.8v.1M80.8 167.8l.1 .1"/>
<circle cx="74.4" cy="168" r=".1"/>
<circle cx="74.4" cy="167.7" r=".1"/>
<circle cx="74.4" cy="168.3" r=".1"/>
<circle cx="74.4" cy="167.3" r=".1"/>
<circle cx="74.4" cy="168.7" r=".1"/>
</g>
<!-- layer: 2 -->
<g fill="none" stroke="#000" stroke-width=".25">
<path d="M60 153.2h.4M60.8 153.2h.7M60.8 153.2l.1 .5M61 154.1l.1 .7M61.1 155.1l.1 .6M61.5 156h.5M61.8 153.2h.7M62.4 156h.7M62.9 153.2h.6M63.4 156h1M63.9 153.2h.7M64.8 156h.7"/>
<path d="M64.9 153.2h.7M65.8 156h.5M66 153.2h.7M66.8 155.1l-.1 .6M66.9 154.1l-.1 .7M67.5 153.2h-.5v.5"/>
</g>
<!-- layer: 66 -->
<path d="M138.5 142.8h26.3a.5 .5 0 0 1 .6 .4" fill="none" stroke="#000" stroke-width=".25"/>
<!-- layer: 00_COMPONENTS -->
<g fill="none" stroke="#000" stroke-width=".25">
<path d="M69.9 103.7h.1M69.9 103.7a88.2 88.2 0 0 1 1.6 27.2M69.9 103.7a73.8 73.8 0 0 1 2.9 20l-.3 4.5-.8 5M69.9 103.6h.1M69.9 103.6v.1M69.9 103.6a85.7 85.7 0 0 1 3 17.6 53.5 53.5 0 0 1-1.3 12.9v-.1M71.9 102.8l2.6 9.5M72 102.8l2.5 9.5M72 102.8l1.5 5.5M72 102.8l-2.1 .8M72.1 103h.1M72.1 103l1.4 5.3"/>
<path d="M72.1 103l2.4 9.3M72.6 103.4l-.2 .1 .6 2.2M72.7 103.2l.7 2.2M72.7 103.2h-.2l4 14.6M72.7 103.2l4.3 16.1a18.9 18.9 0 0 1 .7 9.5M73 105.7l.7 2.6M73 105.7h.1M73.4 105.4h.1M73.4 105.4l.3 1.2M73.4 105.4h.2l.7 2.5M73.7 105.3l.7 2.6M73.7 106.6h.1"/>
<path d="M73.7 106.6l.6 2.3M73.7 108.2l-.2 .1M73.7 108.3l.1 .2M73.7 108.3h.1M73.8 108.5l.2 .8M73.8 108.5h.1M73.8 109.5l.1 .5 .2-.1M74 109.3v.1M74 109.3h.1M74 109.4l2.5 9.4a22.7 22.7 0 0 1 1.2 7.4M74 109.4h.1M74 109.5h-.2"/>
<path d="M74 107.8l.1 .1M74 110.5l.6 2M74 110.5l.5 1.8M74 108v-.2l.3 1.2M74.2 107.9l.3 .8M74.2 107.9h.1M74.2 107.9l.4 1.5M74.2 107.9l.1 .4M74.3 110.4l-.3 .1M74.3 108.9h.1M74.3 108.9l1.5 5.7M74.3 108.3l.2 .4"/>
<path d="M74.3 108.3h.1M74.5 108.7l.4 1.6M74.5 108.7h.1M74.5 107.8l-.3 .1M74.5 107.8l.4 1.5M74.5 107.8l.1 .1M74.5 112.3l.1 .2M74.5 112.3h.1M74.5 112.3l1.2 4.7a52.3 52.3 0 0 1 2.1 10.8l-.2 1.7-.4 1.7M74.5 112.3a94.1 94.1 0 0 1 3.2 14.9 12.4 12.4 0 0 1-.5 4M74.6 109.4l.1 1.1M74.6 112.5h.1"/>
<path d="M74.6 109.4l.2 1M74.6 108h.1M74.6 108l.4 1.2M74.7 110.5h.1M74.7 110.5v.1M74.8 110.4l-.1 .1M74.8 110.4v.1M74.8 110.5h.1M74.8 110.5v.1M74.9 109.3h.1M74.9 109.3l.2 1.1M74.9 110.3l-.1 .1"/>
<path d="M74.9 110.4h.1M74.9 110.4l-.1 .1M75 109.2l.2 .9M75 109.2h.1M75 109.2l.2 .9-.3 .2M75 109.2l-.4 .2M75.1 110.4h-.2M75.2 110.2l-.1 .2M75.8 114.6l1.5 5.5M75.8 114.6l1.2 4.3M76.5 117.8h.1M76.5 117.8a22.8 22.8 0 0 1 1.4 9l-.1 .8"/>
<path d="M77 118.9h.1M77 118.9l.3 .9-.1-.1M77.1 118.9h.1M77.1 118.9l.5 .1M77.2 119.7h.1M77.3 119.8l.3-.1 .5 1.8-.3 .1zM77.4 118.9l.2 .8 .2 .1M77.4 118.9h-.3M77.4 118.8l.2 .2M77.6 119h.1M77.6 119l.6 2.3M57.5 138.7h.1"/>
<path d="M57.5 138.7l-.2 2.6M57.5 138.7v-.2l-.4 3.1M57.8 132h.1M57.8 132a41.4 41.4 0 0 0-2 10.7M57.9 132a19.6 19.6 0 0 1 7 2.6l6.2 3.6M57.9 132a17.5 17.5 0 0 1 6.7 2.4l2 1.2 .3-.5M58 140h.1M58 140l-.2 .2M58 140a.32 .32 0 0 1 .4-.2 .32 .32 0 0 1 .2 .3M58.3 131.7h.1M58.3 131.7l-.5 .3M58.3 131.7a16.5 16.5 0 0 1 6.5 2.3l2.1 1.1"/>
<path d="M60.2 129.2a45.3 45.3 0 0 1 9 2.2M60.2 129.2l-1.9 2.5M60.3 129.2h.1M60.3 129.2a27.8 27.8 0 0 1 8.9 1.7M60.3 129.2a44.2 44.2 0 0 1 8.9 2.2M63.9 139.1a.89 .89 0 0 0 1.2 .9M63.9 139.1h.1M64 139.1v.1a.88 .88 0 0 0 .8 .8M64.2 139v.3M64.2 139h.1M64.2 139.3h.1M64.3 139h.1"/>
<path d="M64.3 139h-.1M64.3 139.3h.1M64.3 139.3h-.1M64.4 139.1h.1M64.3 139.1h.1M64.3 139v.3M64.3 138.9v.1M64.3 138.9l.2 .1M64.3 139.2h.1M64.3 138.9h.1M64.4 139h.1M64.4 139v.1"/>
<path d="M64.4 139h-.1M64.5 139.1h.1M64.5 139v.1M64.5 139l-.1 .1M64.5 139.1h-.1M64.5 138.3l-.4 .3-.2 .5M64.5 138.9h.1M64.5 139.2h.1M64.5 139h.1M64.6 138.3a.88 .88 0 0 0-.6 .9 .88 .88 0 0 0 .8 .8M64.6 138.3l-.5 .3-.1 .5M64.6 138.3a.87 .87 0 0 1 1.1 .7"/>
<path d="M64.6 139h.1M64.6 139.2h.1M64.6 139.2h.2M64.6 138.3a.83 .83 0 0 0-.6 1 .83 .83 0 0 0 1.1 .6M64.6 138.3h.1M64.6 138.9l-.1 .3M64.6 138.3a.83 .83 0 0 1 1 .5 .83 .83 0 0 1-.5 1.1M64.6 138.9h.1M64.6 139.1v.1M64.6 139.2v.1M64.6 138.2h.1M64.7 138.2h-.1"/>
<path d="M64.7 138.2h.1M64.7 138.2l-.1 .1M64.7 139.2h-.1M64.7 139.2h.1M64.7 139.2l-.1 .1M64.8 138.2h-.1M64.8 139.2h.1M64.8 138.9h.1M64.8 138.9v.3M64.8 139.1l-.1 .1M64.8 139h.1M64.8 139.1h.1"/>
<path d="M64.8 139l.1 .1M64.8 139.2l.1 .1M64.8 140h.1M64.9 139.2h.1M64.9 139.1v.1M64.9 138.2h-.1M64.9 138.2l.6 .4 .2 .4M64.9 138.2a.88 .88 0 0 1 .8 .8 .88 .88 0 0 1-.6 .9M64.9 139.1h.1M64.9 139.3h.1M64.9 139h.1M64.9 139l.1 .1"/>
<path d="M64.9 139v.1M64.9 139h-.1M64.9 139l.2 .2M64.9 139.2l.1 .1M65 138.9h.1M65 138.9l-.1 .1M65 139.1l.1 .1M65 139h.1M65 139.3h.1M65 138.9l.1 .1M65 139h-.1M65 139.2v.1"/>
<path d="M65 139.1h.1M65 139.2h.1M65.1 139h.1M65.1 139.2h.1M65.1 139.3h.1M65.1 139.2h-.1M65.1 139.3h-.1M65.1 139.9l-.3 .1M65.1 139.9h.1M65.1 139.2v.1M65.1 139l.1 .3M65.2 139.9l-.1 .1"/>
<path d="M65.2 139h.1M65.2 139.3h.1M65.2 138.9h.1M65.2 138.9l-.1 .1M65.2 139.1h.2M65.2 139.3v-.2h.2v.2M65.2 139.1h.1M65.2 138.9v.4M65.4 139h.1M65.4 139.2h.1M65.4 139.3h.1M65.4 139.1h.1"/>
<path d="M65.4 138.9h.1M65.4 138.9v.4M65.7 139a.88 .88 0 0 1-.6 .9M66.6 135.6l4.6 2.5M66.9 135.1l4.5 2.6-.2 .4M69.2 131.4l1.5 .6M69.2 130.9h.1M69.2 130.9l1.9 .9M69.2 130.9v.5M70.7 132.1l.4 .6M70.7 131.8l.3 .3 .1 .4M70.7 131.8l.4 .2"/>
<path d="M70.7 131.8v.2M70.7 132l.3 .3 .1 .3M71 132.6l.1 2.7M71.1 131.8h.1M71.1 131.8l.7 .3M71.1 132.5v2.8M71.1 132l.2 .1M71.1 131.8v.2M71.1 132.5v.2M71.1 132.7v2.6M71.1 135.3a4.7 4.7 0 0 0 .8 2.6M71.1 135.3h.1"/>
<path d="M71.1 135.3a4.7 4.7 0 0 0 .6 2.4M71.1 135.3a4.8 4.8 0 0 0 2.1 3.9M71.1 138.2l2 1M71.2 138.1l-.1 .1M71.2 138.1l2.1 1.1M71.3 132.1l.5 .2M71.3 132.1v.4h-.2M71.3 132.1l.5 .3M71.3 132.5v2.8M71.3 134.2l.3 .8M71.3 134v.9M71.3 134h.1"/>
<path d="M71.3 135.3a4.5 4.5 0 0 0 2.6 4l-.1 .2M71.3 134.9h.1M71.3 133.9v.1M71.4 135.3h-.3M71.4 134.9a4.5 4.5 0 0 0 1.8 3.6M71.4 134h.1M71.4 134a5 5 0 0 0 1.8 4.6M71.4 137.7l1.8 1.5M71.5 130.9h.1M71.5 130.9l.1 .1M71.5 130.9l.3 .3M71.6 131h.1"/>
<path d="M71.6 134a1.06 1.06 0 0 0 1.2 1.3M71.6 135v.1M71.6 131l.2 .1M71.6 135h.1M71.6 134.2a.97 .97 0 0 0 1.2 1M71.7 134.1h-.1M71.7 131.1l.1 .1M71.7 135v.1M71.7 133.3l-.1 .7M71.7 137.7l.2 .2M71.8 135h-.2M71.8 132.1l3.1 1.3"/>
<path d="M71.8 132.1h.1M71.8 132.3l.7 .4M71.8 132.3l2.6 1.2M71.8 131.3l-.5 2.9 .3 .8M71.8 131.2h.1M71.8 131.2v.1M71.8 131.3h.1M71.8 131.1v.1M71.8 131.1l-.5 3 .3-.1M71.8 132.1v.2M71.8 134.9v.1M71.8 134.9l.5 .4h.5"/>
<path d="M71.8 135l-.1 .1M71.9 132.9v.2M71.9 132.9h.1M71.9 137.9h.1M71.9 132.9v.1M71.9 133h.1M71.9 133l.1 .1M71.9 133l-.4 .5-.2 .4M72 137.9l1.2 1.2M72.7 133.1a.99 .99 0 0 0-1.3 .9M72.8 133.1h.1M72.8 132.8l-.6-.1-.3 .2"/>
<path d="M72.8 132.8h.1M72.8 132.8l2.3 1.1M72.8 133.1a51.8 51.8 0 0 0 22.3 6l7.5 .3M72.8 133.1a51.4 51.4 0 0 0 22.3 5.9l7.5 .3M72.8 133.1v-.3l2.8 1.2M72.8 135.2l.1 .1M72.8 132.8h-.9M72.9 133.1a1.1 1.1 0 0 0-1.6 .8M72.9 135.3h.1M72.9 135.3h-.1M73.1 139.2l.1 .1M73.2 139.1v.1"/>
<path d="M73.2 138.5l.9 .7M73.2 139.3l.5 .3M73.2 139.2h.1M73.2 138.5l1 .7M73.2 139.2v.1M73.3 139.2l.5 .3M73.7 139.5l.1 .1M73.7 135l-.8 .3M73.7 135h.1M73.8 139.6l1.7 .8M73.8 139.5v.1M73.8 139.5h.1"/>
<path d="M73.8 139.6h.1M73.8 139.5l1.8 .8M73.9 139.5l1.1 .6M73.9 139.3l1.2 .6M74.1 139.2a13.3 13.3 0 0 0 7.7 2.1l11.3 .2M74.1 139.2a13.9 13.9 0 0 0 7.2 2l11.8 .3M74.1 139.2h.1M74.4 133.5v.1M74.4 133.5l.3 .1M74.7 133.6l.1 .1M74.9 133.4h.1M74.9 133.4l.2 .4"/>
<path d="M74.9 133.8h.2M74.9 133.4l-.2 .2M75.1 139.9l-.1 .2 .3 .1M75.1 139.8v.1M75.1 139.9l.3 .2M75.1 133.9h.1M75.1 133.9l.4 .1M75.1 133.8h.1M75.1 133.8v.1M75.4 140v.1M75.5 134h.1M75.6 134h.1"/>
<path d="M75.7 133.9l-.1 .1M75.9 133.8h.1M75.9 133.8l-.1 .1M75.9 133.8l-.3 .2M76 133.8h.1M76 133.8a87.7 87.7 0 0 0 26.6 5.5M76 133.8l-.4 .2M76.7 132.3a4.7 4.7 0 0 1-3.9 2.9M76.7 132.3h.1M77 120.6l.6 3.9M77.1 131.2l-.4 1.1M77.2 131.2h.1"/>
<path d="M77.2 131.2a5.5 5.5 0 0 1-3.5 3.8M77.3 120.1a17.3 17.3 0 0 1 .3 9.3M77.3 120.1h-.1M77.3 120.1l.3 1.3M77.6 124.5h.1M77.7 124.5l-.1 1.3M77.7 121.7h.1M77.8 121.6h.1M77.8 121.6l-.1 .1M78.1 125.9l.3 .9M78.1 126.1l.2 .8M78.2 121.3l-.1 .2"/>
<path d="M78.2 121.3h.1M78.3 126.9h.1M78.3 126.9l-.3 .1M78.3 126.8l-.2-.9 .3 .9M78.4 126.8l-.1 .1M78.4 126.8h.1M102.6 139.3h.1M102.6 139.3v.1M102.6 139.4l.3 2.2M102.6 139.4h.1M55.8 142.7h.1M55.8 142.7h1.2"/>
<path d="M55.8 142.7l.9 .1M56.7 141.6v1.2M56.7 141.6h.4v.3M56.7 142.8h.3M56.7 142.8h.1M56.8 141.6h.3M56.8 141.6h.1M56.8 141.6h-.1M56.8 142.8h.2M57 142.4h.1M57 142.4l.3 .3M57 142.4l.4-.1 1.2 .4"/>
<path d="M57 142.7v.1M57 142.8h.3M57 142.5v.2M57.1 141.6h.1M57.1 142.6v-.2h.2l1.1 .3M57.1 142.6l.1 .1M57.1 142.6h.1M57.2 142.8h.1M57.2 142.6v.1M57.2 142.7l.1 .1M57.2 142.7h.1M57.2 142.7h-.2"/>
<path d="M57.3 142.7h.1M57.3 142.8h.1M57.3 141.2l.2-2.8-.6 3.2M57.3 142.7v.1M57.4 142.8h.1M57.4 142.8l-.2-.3 1.3 .3M57.5 142.5l-.1 .3M57.5 142.7v.1M57.6 142.5v.2M57.6 142.8h.9M57.6 142.5v.3h-.2M57.8 140.3h.1"/>
<path d="M57.8 140.2h.1M57.8 140.2l-.6 1.2-.2 1M57.9 140.1h.1M57.9 140.1a.4 .4 0 0 1 .4-.4 .4 .4 0 0 1 .4 .4M58.4 142.6l.2 .1M58.5 142.8h.2M58.6 142.7l.1 .1M58.6 142.7h.1M58.6 140.1v2.6M58.7 142.8h.1M58.7 142.8h7.9M58.7 142.7v.1"/>
<path d="M58.7 142.7h.1M58.7 142.7l.1 .1M58.7 140.1l.1 2.6h7.8M66.6 142.8h10.8M66.6 142.7h10.9M66.6 142.7v.1M69.6 141.8v.1M69.6 141.9l.2 .4 .3 .1M70.1 142.4h.1M70.1 140.4l-.5 .4-.1 1M70.1 140.4h4.2a.58 .58 0 0 1 .5 .6M70.1 140.4h.1"/>
<path d="M74.8 141v.8M74.8 141.8a.58 .58 0 0 1-.6 .6h-4.1M75.2 140.2h.1M75.2 140.2l.4 .1M75.3 140.2l.3 .1M75.3 140.2h.1M75.3 140.2l.2 .1M75.4 140.1l.4 .1M75.4 140.1l.1 .1M75.5 140.3h.1M75.5 140.2v.1M75.5 140.4l1 .4"/>
<path d="M75.6 140.3h.1M75.6 140.4l.9 .3M75.6 140.4h.1M75.8 140.2a17.8 17.8 0 0 0 9.1 2M75.9 140.2l.1 .1M76 140.3h-.4M76 140.3h.1M76.4 140.4a18.8 18.8 0 0 0 9.3 1.8h16.7M76.5 140.8h.1M76.5 140.7h.1M76.5 140.5v.2M76.5 140.7l.4 .2"/>
<path d="M76.5 140.7v.1M76.5 140.8l.3 .1M76.6 140.8h.1M76.6 140.7h.1M76.8 140.7l.1 .2M76.9 140.9l.4 .3 .1 .5M76.9 140.9l.3 .3 .2 .5M77.2 140.8l.2 .6M77.4 141.7v1.1M77.4 141.7h.1M77.4 141.6h.1M77.4 141.7l.1 1"/>
<path d="M77.4 141.4v.3M77.4 140.7l1.2 .4a21.6 21.6 0 0 0 8.3 .9h8.8M77.5 142.7l-.1 .1M78 141.2v.2M78 141.4h.1M78 141.4h.8M78 141.4l.1 .1M78.1 141.5h1h-1M78.1 141.5h.1M78.1 141.5h1M78.9 141a28.2 28.2 0 0 0 9.5 .8h6.2M79.3 141.1l1.1 .3"/>
<path d="M80.3 141.4l2.2 .3 1.9 .1M80.4 141.4h.1M83.2 142.2h.1M83.2 142.2l.1 .1M83.3 142.3h.1M83.3 142.3h1.9v.3h-1.9M83.3 142.3v.3M83.3 142.6l.1 .2M83.4 142.8h.1M83.4 142.8h2.5M83.5 142.2h.1M84.8 142.2h-1.3"/>
<path d="M84.9 142.2h5.6M84.9 142.2h.1M85.2 142.2v.1l5.3-.1M85.3 142.2h.1M85.8 142.8h.1M85.9 142.8h-.1M86 142.3h.1M86 142.6l-.1 .2M86 142.3l-.1 .5M86 142.6h-.8l-.2 .2M86 142.3v.3M86.1 142.2l-.1 .1"/>
<path d="M90.5 142.2h8.4M93 141.5h.1M92.9 141.5l2.1 .1M93 141.5l.1 .1M93.1 141.5l9.8 .1M93.1 141.5h4.1M93.1 141.6h9.7h-5.6M93.1 141.6h.1M93.1 141.6h1.9M94.6 141.8h.1M94.6 141.8h1.4M94.7 142.2h1.1l.2 .6"/>
<path d="M94.7 142.2l.1 .1M94.8 142.4h.1M94.8 142.4v.3h1.1M94.8 142.3h.1M94.8 142.3v.1M94.8 142.3h2.6M94.8 142.2l.1 .2M94.8 142.2h.1M94.8 142.6l.2 .2M94.9 142.4h.1M94.9 142.4h1.7M94.9 142.4l.1 .4h1"/>
<path d="M95 141.6v.2M95 142.8h1M95.5 141.8v-.2h.5v.2M95.7 142h.1M95.7 142h1.5M95.9 142.7h.1M96 141.8h.1M96 141.8h1M96.3 142.2h1.2l-.1 .1M96.6 142.4h.1M96.6 142.4h.4M97 141.8h.1"/>
<path d="M97 141.8h.2M97 142.4h.1M97 142.4h.4M97.2 141.8h.1M97.2 141.8h5v.2M97.2 142.8h.1M97.2 142.8h-1.2h1.3M97.2 142h.1M97.2 142h5.2v.2M97.2 141.6h.1M97.2 141.6h5.7M97.2 141.5h.1"/>
<path d="M97.2 141.6v.2M97.2 141.5h5.7M97.3 142.8h.1M97.4 142.6l-.1 .2M97.4 142.4h.1M97.4 142.3l-.8 .1M97.4 142.3h.1M97.4 142.4v.3h-1.5M98.9 142.2h1.1M98.9 142.2h.1M100 142.5l-2.6 .1M100 142.2h.1"/>
<path d="M100 142.2v.3h-2.6M102.4 142.2h-2.4"/>
</g>
<!-- layer: $DDT_AUDIT_GENERATED_(3B) -->
<g fill="none" stroke="#000" stroke-width=".21">
<circle cx="70.4" cy="140.9" r=".1"/>
<circle cx="71.6" cy="140.9" r=".1"/>
<circle cx="72.8" cy="140.9" r=".1"/>
<circle cx="73.9" cy="141.5" r=".5"/>
</g>
<!-- layer: Layer 1 -->
<g fill="none" stroke="#000" stroke-width=".21">
<path d="M70.1 141.2h.7v.7h-.7zM70.3 141.6h.1M70.4 141.7h.1M70.4 141.4l-.1 .2M70.4 141.8h.1M70.4 141.3l.1 .3h-.1M70.4 141.3h.1M70.4 141.3v.1M70.4 141.4h.1M70.4 141.4v.2M70.4 141.6h.1M70.5 141.6h.1"/>
<path d="M70.6 141.7h.1M71.2 141.2h.7v.7h-.7zM71.4 141.4h.1M71.3 141.5h.1M71.5 141.4h.1M71.6 141.4h.1M71.6 141.7h.1M71.6 141.6h.1M71.6 141.5h.1M71.7 141.4h.1M71.8 141.4h.1M71.8 141.5h.1"/>
<path d="M72.4 141.2h.7v.7h-.7z"/>
<circle cx="70.4" cy="141.5" r=".5"/>
<circle cx="71.6" cy="141.5" r=".5"/>
<circle cx="72.8" cy="141.5" r=".5"/>
<circle cx="72.8" cy="141.5" r=".26"/>
</g>
<!-- layer: 6 -->
<path d="M124 35.3h-69.6v133.9h134.1v-71.3" fill="none" stroke="#000" stroke-width=".25"/>
<text font-size="8" x="57.7" y="32">DST-660N (개폐)</text>
<text font-size="4" x="52.9" y="193.2">※주의: 비데 개폐높이 포함, 설치부위 도기허용차는 ±5%이므로 반드시 실측 확인 후 시공하십시오.</text>
<text font-size="3.2" x="41.1" y="138.9" transform="rotate(-90 41.1 138.9)">955</text>
<g font-size="2.6">
<text x="77" y="51.7">680</text>
<text x="111.5" y="74.3" transform="rotate(-90 111.5 74.3)">400</text>
<text x="48.7" y="82.9" transform="rotate(-90 48.7 82.9)">250</text>
<text x="77.1" y="99.2">720</text>
<text x="113.5" y="146.9" transform="rotate(-90 113.5 146.9)">710</text>
<text x="46.6" y="151.6" transform="rotate(-90 46.6 151.6)">575</text>
<text x="108.4" y="158.3" transform="rotate(-90 108.4 158.3)">380</text>
<text x="51.3" y="166.5" transform="rotate(-90 51.3 166.5)">150</text>
<text x="63.4" y="176.9">285</text>
<text x="63" y="181.5">305</text>
<text x="76.3" y="185.6">700</text>
</g>
<g font-size="2.5">
<text x="148.7" y="23.6">KS L1551위생도기 기준에 따라</text>
<text x="148.8" y="26.8">실 제품 치수는 아래와 같은 도기 허용공차 내에서 변할 수 있습니다.</text>
<text x="148.9" y="29.9">① 40mm미만 : ±2mm</text>
<text x="178.6" y="29.9">(KS)</text>
<text x="148.9" y="33">② 40mm이상 : ±5%</text>
<text x="178.8" y="33">(KS)</text>
<text x="148.5" y="39.2">※정확한 시공을 위해서 반드시 제품 사이즈를 실측하고 시공하여 주시기 바랍니다.</text>
<text x="148.9" y="36.1">③ 최대 허용공차 : ±25mm</text>
<text x="179.8" y="36.1">(KS)</text>
<text x="148.8" y="45.2">예시) 길이 680mm는 655~705mm까지의 치수 허용차를 가집니다.</text>
<text x="82.8" y="123.9">DST-660</text>
<text x="83" y="127.6">TFT-660NL</text>
<text x="79.5" y="155.7">TFC-722N</text>
<text x="117.2" y="150.2">DL P4010</text>
<text x="84.4" y="173.8">TFC-202VN</text>
<text x="83" y="180">VN 100 SDR33</text>
<text x="82.8" y="183.1">(구 VG2 100 염비관)</text>
</g>
<g font-size="2">
<text x="47.6" y="94">R1/2</text>
<text x="47.5" y="96.5">(15A)</text>
</g>
</svg>
